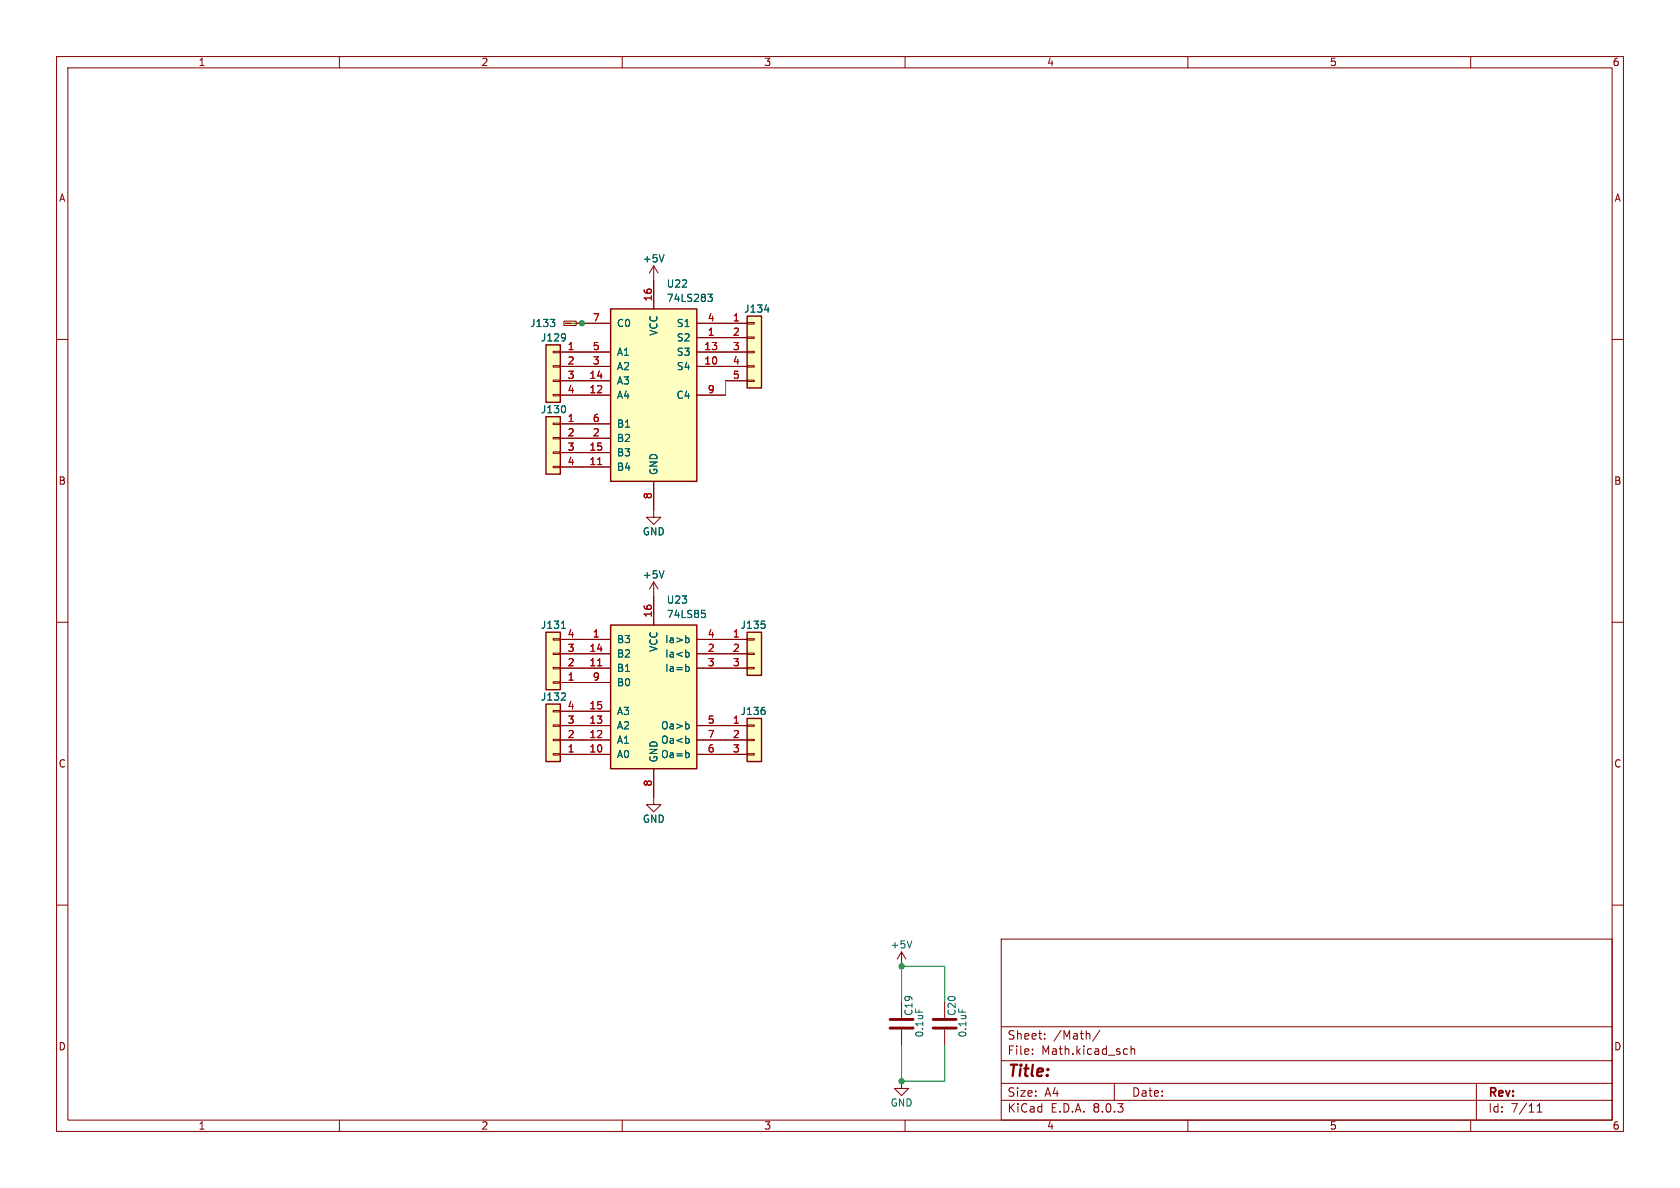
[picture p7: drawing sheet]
<svg xmlns="http://www.w3.org/2000/svg" width="297mm" height="210mm" viewBox="0 0 297 210" stroke-linecap="round" stroke-linejoin="round" font-family="sans-serif">
<g fill="none" stroke="#840000" stroke-width=".18">
<path d="M10 10h277v190h-277zM12 12h273v186h-273zM60 10v2M110 10v2M160 10v2M210 10v2M260 10v2M10 60h2M285 60h2M10 110h2M285 110h2M10 160h2"/>
<path d="M115.6 141v1.2h1.2l-1.2 1.3-1.3-1.3h1.3M285 160h2M177 166h108v32h-108zM60 198v2M110 198v2M159.4 191.1v1.3h1.3l-1.3 1.3-1.3-1.3h1.3M160 198v2M177 194.5h108M177 191.5h108M177 187.5h108M177 181.5h108M182.5 186.3v.1"/>
<path d="M182.5 185.5v.1M184.7 183.6v.1M184.7 182.8v.1M194.5 182.1l-1.3 2M197 191.5v3M199.2 185.4l.1 .1M199.3 186.3l-.1 .1M200 184.9v1.5M200 185.5l.2-.1 .3 .1 .1 .9M210 198v2M260 198v2M261 191.5v6.5"/>
<path d="M271.7 196.6h.9M271.7 195.5l.5-.4v1.5"/>
</g>
<path d="M96.5 111.8h2.6v10.1h-2.6z" fill="#ffffc2"/>
<path d="M97.8 112.9h1.3v.3h-1.3zM97.8 115.4h1.3v.3h-1.3zM97.8 118h1.3v.2h-1.3zM99.1 118.1h3.8M99.1 115.6h3.8M99.1 113h3.8M97.8 120.5h1.3v.3h-1.3zM99.1 120.7h3.8" fill="none" stroke="#840000" stroke-width=".18"/>
<path d="M96.5 111.8h2.6v10.1h-2.6z" fill="none" stroke="#840000" stroke-width=".25"/>
<path d="M99.3 111.1h.7" fill="none" stroke="#006464" stroke-width=".18"/>
<path d="M96.5 124.5h2.6v10.1h-2.6z" fill="#ffffc2"/>
<path d="M97.8 125.6h1.3v.3h-1.3zM97.8 128.1h1.3v.3h-1.3zM97.8 130.7h1.3v.2h-1.3zM97.8 133.2h1.3v.3h-1.3zM99.1 133.4h3.8M99.1 130.8h3.8M99.1 128.3h3.8M99.1 125.7h3.8" fill="none" stroke="#840000" stroke-width=".18"/>
<path d="M96.5 124.5h2.6v10.1h-2.6z" fill="none" stroke="#840000" stroke-width=".25"/>
<path d="M99.9 122.6l.1 .1-.1 .3-.7 .8h.8" fill="none" stroke="#006464" stroke-width=".18"/>
<path d="M132.1 111.8h2.5v7.6h-2.5z" fill="#ffffc2"/>
<path d="M128.3 113h3.8M128.3 115.6h3.8M128.3 118.1h3.8M132.1 118h1.2v.2h-1.2zM132.1 115.4h1.2v.3h-1.2zM132.1 112.9h1.2v.3h-1.2z" fill="none" stroke="#840000" stroke-width=".18"/>
<path d="M132.1 111.8h2.5v7.6h-2.5z" fill="none" stroke="#840000" stroke-width=".25"/>
<path d="M134.6 109.8h.6M135.2 110.3l.1 .2-.1 .5" fill="none" stroke="#006464" stroke-width=".18"/>
<path d="M132.1 127h2.5v7.6h-2.5z" fill="#ffffc2"/>
<path d="M128.3 128.3h3.8M128.3 130.8h3.8M128.3 133.4h3.8M132.1 133.2h1.2v.3h-1.2zM132.1 130.7h1.2v.2h-1.2zM132.1 128.1h1.2v.3h-1.2z" fill="none" stroke="#840000" stroke-width=".18"/>
<path d="M132.1 127h2.5v7.6h-2.5z" fill="none" stroke="#840000" stroke-width=".25"/>
<path d="M135.2 125.6l.1 .2-.1 .4" fill="none" stroke="#006464" stroke-width=".18"/>
<path d="M107.9 110.5h15.3v25.4h-15.3z" fill="#ffffc2"/>
<path d="M107.9 110.5h15.3v25.4h-15.3z" fill="none" stroke="#840000" stroke-width=".25"/>
<g fill="none" stroke="#840000" stroke-width=".18">
<path d="M115.6 90.2v1.2h1.2l-1.2 1.3-1.3-1.3h1.3M102.9 113h5M102.9 118.1h5M102.9 115.6h5M115.6 102.9v7.6M115.6 102.9l-.8 1.2M115.6 102.9l.7 1.2M123.2 113h5.1M123.2 118.1h5.1M123.2 115.6h5.1M102.9 133.4h5M102.9 130.8h5"/>
<path d="M102.9 128.3h5M102.9 125.7h5M102.9 120.7h5M115.6 135.9v5.1M123.2 133.4h5.1M123.2 130.8h5.1M123.2 128.3h5.1"/>
</g>
<path d="M105.7 117.7h.7" fill="none" stroke="#a90000" stroke-width=".18"/>
<path d="M117.4 100.9l-.4 1.3M121.3 115.3l.4 .1 .1 .1v.5l-.5 .1M121.3 112.8h.4l.1 .2v.5l-.5 .1M121.3 117.8l.4 .1 .1 .2v.5l-.5 .1M124 107.9h.6M124.2 108.4h.3l.2 .2-.1 .5-.4 .1M121.6 128l.2 .2v.4l-.2 .2M121.6 130.5l.2 .3v.3l-.2 .3M121.6 133.1l.2 .2v.4l-.2 .2" fill="none" stroke="#006464" stroke-width=".18"/>
<path d="M96.5 73.7h2.6v10.1h-2.6z" fill="#ffffc2"/>
<path d="M97.8 79.9h1.3v.2h-1.3zM97.8 77.3h1.3v.3h-1.3zM97.8 74.8h1.3v.3h-1.3zM99.1 74.9h3.8M99.1 77.5h3.8M97.8 82.4h1.3v.3h-1.3zM99.1 80h3.8M99.1 82.6h3.8" fill="none" stroke="#840000" stroke-width=".18"/>
<path d="M96.5 73.7h2.6v10.1h-2.6z" fill="none" stroke="#840000" stroke-width=".25"/>
<path d="M99.9 71.8l.1 .4-.1 .6" fill="none" stroke="#006464" stroke-width=".18"/>
<path d="M96.5 61h2.6v10.1h-2.6z" fill="#ffffc2"/>
<path d="M97.8 69.7h1.3v.3h-1.3zM97.8 67.2h1.3v.2h-1.3zM97.8 64.6h1.3v.3h-1.3zM97.8 62.1h1.3v.3h-1.3zM99.1 62.2h3.8M99.1 64.8h3.8M99.1 67.3h3.8M99.1 69.9h3.8" fill="none" stroke="#840000" stroke-width=".18"/>
<path d="M96.5 61h2.6v10.1h-2.6z" fill="none" stroke="#840000" stroke-width=".25"/>
<path d="M99.9 59.1a1.07 1.07 0 0 1-.1 1M100 59.5l-.1 .2" fill="none" stroke="#006464" stroke-width=".18"/>
<path d="M99.7 56.8h2.2v.7h-2.2z" fill="#ffffc2"/>
<path d="M99.7 56.8h2.2v.7h-2.2zM100 57.2h1M101.9 57.2h1M159.4 168.3v2.5M159.4 177.2v2.8M159.4 168.3l-.8 1.2M159.4 168.3l.7 1.2M167 177.2v2.8M159.4 182v2.8M167 182v2.8" fill="none" stroke="#840000" stroke-width=".18"/>
<path d="M97.3 56.5h.8l-.5 .4M98 57l.1 .2-.1 .5M161.2 166.3l-.4 1.3" fill="none" stroke="#006464" stroke-width=".18"/>
<path d="M157.4 181.7h4M157.4 180.2h4M165 181.7h4M165 180.2h4" fill="none" stroke="#840000" stroke-width=".51"/>
<path d="M107.9 54.6h15.3v30.5h-15.3z" fill="#ffffc2"/>
<path d="M107.9 54.6h15.3v30.5h-15.3z" fill="none" stroke="#840000" stroke-width=".25"/>
<g fill="none" stroke="#840000" stroke-width=".18">
<path d="M102.9 57.2h5M115.6 49.5v5.1M123.2 59.7h5.1M123.2 57.2h5.1M102.9 64.8h5M102.9 69.9h5M102.9 62.2h5M102.9 67.3h5M102.9 77.5h5M102.9 74.9h5M123.2 64.8h5.1M123.2 69.9h5.1"/>
<path d="M123.2 62.2h5.1M102.9 82.6h5M102.9 80h5M115.6 85.1v5.1"/>
</g>
<path d="M105.7 82.1h.7" fill="none" stroke="#a90000" stroke-width=".18"/>
<path d="M125.1 52h.8l-.4 .5 .4 .1v.4l-.2 .3h-.4" fill="none" stroke="#006464" stroke-width=".18"/>
<path d="M132.1 55.9h2.5v12.7h-2.5z" fill="#ffffc2"/>
<g fill="none" stroke="#840000" stroke-width=".18">
<path d="M100 57.2h1M101.9 57.2h6M115.6 47l-.8 1.3M115.6 47v7.6M115.6 47l.7 1.3M123.2 57.2h8.9M123.2 59.7h8.9M132.1 59.6h1.2v.2h-1.2zM132.1 57h1.2v.3h-1.2zM99.1 62.2h8.8M99.1 64.8h8.8M99.1 67.3h8.8"/>
<path d="M99.1 74.9h8.8M99.1 77.5h8.8M99.1 69.9h8.8M123.2 62.2h8.9M123.2 64.8h8.9M123.2 69.9h5.1M128.3 67.3h3.8M132.1 67.2h1.2v.2h-1.2zM132.1 64.6h1.2v.3h-1.2zM132.1 62.1h1.2v.3h-1.2zM99.1 80h8.8M99.1 82.6h8.8"/>
<path d="M115.6 85.1v5.1M99.1 118.1h8.8M99.1 115.6h8.8M99.1 113h8.8M115.6 105.4v5.1M123.2 118.1h8.9M123.2 115.6h8.9M123.2 113h8.9M99.1 120.7h8.8M99.1 133.4h8.8M99.1 130.8h8.8M99.1 128.3h8.8"/>
<path d="M99.1 125.7h8.8M115.6 135.9v5.1M123.2 133.4h8.9M123.2 130.8h8.9M123.2 128.3h8.9"/>
</g>
<path d="M132.1 55.9h2.5v12.7h-2.5z" fill="none" stroke="#840000" stroke-width=".25"/>
<g fill="none" stroke="#006464" stroke-width=".18">
<path d="M97.3 56.5h.8l-.5 .4M98 57l.1 .2-.1 .5M99.9 59.1a1.07 1.07 0 0 1-.1 1M100 59.5l-.1 .2M117.4 45l-.4 1.3M125.1 52h.8l-.4 .5 .4 .1v.4l-.2 .3h-.4M135.2 54.8h.8M99.9 71.8l.1 .4-.1 .6M99.3 111.1h.7M117.4 100.9l-.4 1.3M121.3 115.3l.4 .1 .1 .1v.5l-.5 .1M121.3 112.8h.4l.1 .2v.5l-.5 .1"/>
<path d="M121.3 117.8l.4 .1 .1 .2v.5l-.5 .1M124 107.9h.6M124.2 108.4h.3l.2 .2-.1 .5-.4 .1M134.6 109.8h.6M135.2 110.3l.1 .2-.1 .5M99.9 122.6l.1 .1-.1 .3-.7 .8h.8M121.6 128l.2 .2v.4l-.2 .2M121.6 130.5l.2 .3v.3l-.2 .3M121.6 133.1l.2 .2v.4l-.2 .2M135.2 125.6l.1 .2-.1 .4"/>
</g>
<path d="M101 57.2h1.9M128.3 67.3v2.6M159.4 177.2v-6.4h7.6v6.4M159.4 184.8v6.3h7.6v-6.3" fill="none" stroke="#009600" stroke-width=".18"/>
<path d="M105.7 82.1h.7M105.7 117.7h.7" fill="none" stroke="#a90000" stroke-width=".18"/>
<g fill="#009600" stroke="#009600" stroke-width=".18">
<circle cx="159.4" cy="191.1" r=".46"/>
<circle cx="159.4" cy="170.8" r=".46"/>
<circle cx="102.9" cy="57.2" r=".46"/>
</g>
<text font-size="2.8" fill="#840000" x="178" y="190.9">Title:</text>
<g font-size="2.1" fill="#840000">
<text x="178" y="184">Sheet:</text>
<text x="186.2" y="184">/Math/</text>
<text x="178" y="186.7">File:</text>
<text x="184.1" y="186.7">Math.kicad_sch</text>
<text x="178" y="196.9">KiCad</text>
<text x="178" y="194.1">Size:</text>
<text x="184.7" y="194.1">A4</text>
<text x="185.7" y="196.9">E.D.A.</text>
<text x="193.3" y="196.9">8.0.3</text>
<text x="200" y="194.1">Date:</text>
<text x="263" y="194.3">Rev:</text>
<text x="263" y="196.9">Id:</text>
<text x="267.1" y="196.9">7/11</text>
</g>
<g font-size="1.8" fill="#840000">
<text x="35" y="11.9">1</text>
<text x="85" y="11.9">2</text>
<text x="135" y="11.9">3</text>
<text x="185" y="11.9">4</text>
<text x="235" y="11.9">5</text>
<text x="285" y="11.9">6</text>
<text x="10.3" y="35.9">A</text>
<text x="285.3" y="35.9">A</text>
<text x="10.3" y="85.9">B</text>
<text x="285.3" y="85.9">B</text>
<text x="10.3" y="135.9">C</text>
<text x="285.3" y="135.9">C</text>
<text x="10.3" y="185.9">D</text>
<text x="285.3" y="185.9">D</text>
<text x="35" y="199.9">1</text>
<text x="85" y="199.9">2</text>
<text x="135" y="199.9">3</text>
<text x="185" y="199.9">4</text>
<text x="235" y="199.9">5</text>
<text x="285" y="199.9">6</text>
</g>
<g font-size="1.8" fill="#006464">
<text x="113.5" y="46.6">+5V</text>
<text x="117.8" y="51">U22</text>
<text x="117.8" y="53.6">74LS283</text>
<text x="93.6" y="58">J133</text>
<text x="109" y="58">C0</text>
<text x="116.4" y="59.5" transform="rotate(-90 116.4 59.5)">VCC</text>
<text x="119.6" y="58">S1</text>
<text x="131.5" y="55.5">J134</text>
<text x="95.5" y="60.6">J129</text>
<text x="109" y="65.6">A2</text>
<text x="109" y="63.1">A1</text>
<text x="119.6" y="60.6">S2</text>
<text x="119.6" y="65.6">S4</text>
<text x="119.6" y="63.1">S3</text>
<text x="109" y="70.7">A4</text>
<text x="109" y="68.2">A3</text>
<text x="119.5" y="70.7">C4</text>
<text x="95.5" y="73.3">J130</text>
<text x="109" y="75.8">B1</text>
<text x="109" y="83.4">B4</text>
<text x="109" y="80.9">B3</text>
<text x="109" y="78.3">B2</text>
<text x="116.4" y="84.1" transform="rotate(-90 116.4 84.1)">GND</text>
<text x="113.5" y="94.8">GND</text>
<text x="113.5" y="102.5">+5V</text>
<text x="117.8" y="106.9">U23</text>
<text x="95.5" y="111.4">J131</text>
<text x="109" y="113.9">B3</text>
<text x="117.5" y="113.9">Ia&gt;b</text>
<text x="117.8" y="109.4">74LS85</text>
<text x="130.8" y="111.4">J135</text>
<text x="109" y="119">B1</text>
<text x="109" y="116.4">B2</text>
<text x="116.4" y="115.3" transform="rotate(-90 116.4 115.3)">VCC</text>
<text x="117.5" y="116.4">Ia&lt;b</text>
<text x="117.5" y="119">Ia=b</text>
<text x="95.5" y="124.1">J132</text>
<text x="109" y="121.5">B0</text>
<text x="109" y="131.7">A1</text>
<text x="109" y="129.1">A2</text>
<text x="109" y="126.6">A3</text>
<text x="116.8" y="129.1">Oa&gt;b</text>
<text x="116.8" y="131.7">Oa&lt;b</text>
<text x="130.8" y="126.6">J136</text>
<text x="109" y="134.2">A0</text>
<text x="116.4" y="134.9" transform="rotate(-90 116.4 134.9)">GND</text>
<text x="116.8" y="134.2">Oa=b</text>
<text x="113.5" y="145.6">GND</text>
<text x="157.3" y="167.9">+5V</text>
<text x="161.5" y="179.7" transform="rotate(-90 161.5 179.7)">C19</text>
<text x="169.1" y="179.7" transform="rotate(-90 169.1 179.7)">C20</text>
<text x="163.4" y="183.5" transform="rotate(-90 163.4 183.5)">0.1uF</text>
<text x="171" y="183.5" transform="rotate(-90 171 183.5)">0.1uF</text>
<text x="157.3" y="195.8">GND</text>
</g>
<g font-size="1.8" fill="#a90000">
<text x="115.3" y="53.4" transform="rotate(-90 115.3 53.4)">16</text>
<text x="104.7" y="56.9">7</text>
<text x="125" y="59.4">1</text>
<text x="125" y="56.9">4</text>
<text x="129.5" y="56.9">1</text>
<text x="129.5" y="59.4">2</text>
<text x="100.3" y="62">1</text>
<text x="100.3" y="64.5">2</text>
<text x="104.7" y="64.5">3</text>
<text x="104.7" y="62">5</text>
<text x="124.4" y="64.5">10</text>
<text x="124.4" y="62">13</text>
<text x="129.5" y="62">3</text>
<text x="129.5" y="64.5">4</text>
<text x="100.3" y="67.1">3</text>
<text x="100.3" y="69.6">4</text>
<text x="104.1" y="69.6">12</text>
<text x="104.1" y="67.1">14</text>
<text x="125" y="69.6">9</text>
<text x="129.5" y="67.1">5</text>
<text x="100.3" y="74.7">1</text>
<text x="100.3" y="77.2">2</text>
<text x="104.7" y="77.2">2</text>
<text x="104.7" y="74.7">6</text>
<text x="100.3" y="79.8">3</text>
<text x="100.3" y="82.3">4</text>
<text x="104.1" y="82.3">11</text>
<text x="104.1" y="79.8">15</text>
<text x="115.3" y="88.3" transform="rotate(-90 115.3 88.3)">8</text>
<text x="100.3" y="112.8">4</text>
<text x="104.7" y="112.8">1</text>
<text x="115.3" y="109.3" transform="rotate(-90 115.3 109.3)">16</text>
<text x="125" y="112.8">4</text>
<text x="129.5" y="112.8">1</text>
<text x="100.3" y="117.9">2</text>
<text x="100.3" y="115.3">3</text>
<text x="104.1" y="117.9">11</text>
<text x="104.1" y="115.3">14</text>
<text x="125" y="115.3">2</text>
<text x="125" y="117.9">3</text>
<text x="129.5" y="115.3">2</text>
<text x="129.5" y="117.9">3</text>
<text x="100.3" y="120.4">1</text>
<text x="100.3" y="125.5">4</text>
<text x="104.1" y="125.5">15</text>
<text x="104.7" y="120.4">9</text>
<text x="100.3" y="130.6">2</text>
<text x="100.3" y="128">3</text>
<text x="104.1" y="130.6">12</text>
<text x="104.1" y="128">13</text>
<text x="125" y="128">5</text>
<text x="125" y="130.6">7</text>
<text x="129.5" y="128">1</text>
<text x="129.5" y="130.6">2</text>
<text x="100.3" y="133.1">1</text>
<text x="104.1" y="133.1">10</text>
<text x="125" y="133.1">6</text>
<text x="129.5" y="133.1">3</text>
<text x="115.3" y="139.1" transform="rotate(-90 115.3 139.1)">8</text>
</g>
</svg>
